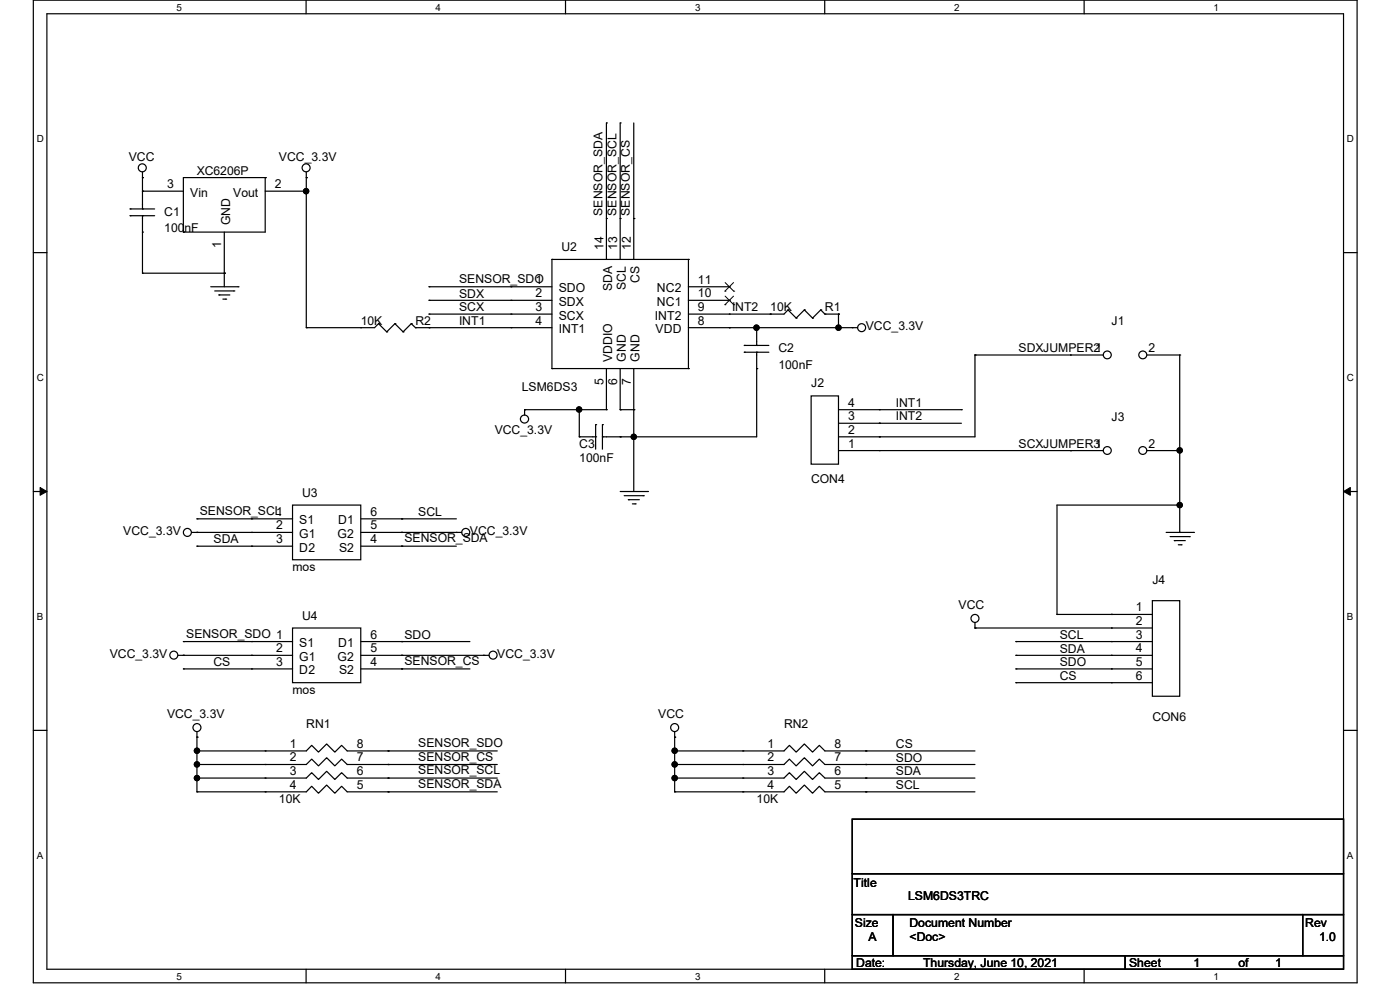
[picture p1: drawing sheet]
<svg xmlns="http://www.w3.org/2000/svg" width="297mm" height="210mm" viewBox="0 0 297 210" stroke-linecap="round" stroke-linejoin="round" font-family="sans-serif">
<path d="M7.1 0h280.8v208.5h-280.8zM9.9 2.9h275.1v202.7h-275.1z" fill="none" stroke="#000" stroke-width=".25"/>
<g fill="#fff">
<path d="M37.4 .3h1.2v2.4h-1.2z"/>
<path d="M37.4 205.9h1.2v2.3h-1.2z"/>
</g>
<path d="M64.9 0v2.9M64.9 205.6v2.9" fill="none" stroke="#000" stroke-width=".25"/>
<g fill="#fff">
<path d="M92.4 .3h1.2v2.4h-1.2z"/>
<path d="M92.4 205.9h1.2v2.3h-1.2z"/>
</g>
<path d="M120 0v2.9M120 205.6v2.9" fill="none" stroke="#000" stroke-width=".25"/>
<g fill="#fff">
<path d="M147.4 .3h1.2v2.4h-1.2z"/>
<path d="M147.4 205.9h1.2v2.3h-1.2z"/>
</g>
<path d="M175 0v2.9M175 205.6v2.9" fill="none" stroke="#000" stroke-width=".25"/>
<g fill="#fff">
<path d="M202.4 .3h1.2v2.4h-1.2z"/>
<path d="M202.4 205.9h1.2v2.3h-1.2z"/>
</g>
<path d="M230 0v2.9M230 205.6v2.9" fill="none" stroke="#000" stroke-width=".25"/>
<g fill="#fff">
<path d="M257.5 .3h1.1v2.4h-1.1z"/>
<path d="M257.5 205.9h1.1v2.3h-1.1z"/>
<path d="M7.8 28.2h1.5v2.4h-1.5z"/>
<path d="M285.7 28.2h1.5v2.4h-1.5z"/>
<path d="M7.8 78.9h1.5v2.3h-1.5z"/>
<path d="M285.7 78.9h1.5v2.3h-1.5z"/>
</g>
<path d="M7.1 53.6h2.8M285 53.6h2.9" fill="none" stroke="#000" stroke-width=".25"/>
<g fill="#fff">
<path d="M7.8 129.6h1.3v2.3h-1.3z"/>
<path d="M285.7 129.6h1.4v2.3h-1.4z"/>
</g>
<path d="M7.1 104.3h2.8M285 104.3h2.9" fill="none" stroke="#000" stroke-width=".25"/>
<path d="M8.5 103.4l1.4 .9-1.4 .8zM285 104.3l1.5-.9v1.7z" fill="#000" stroke="#000" stroke-width=".21"/>
<g fill="#fff">
<path d="M7.8 180.3h1.3v2.3h-1.3z"/>
<path d="M285.7 180.3h1.4v2.3h-1.4z"/>
</g>
<g fill="none" stroke="#000" stroke-width=".25">
<path d="M30.2 37.7h.1M30.2 36.5v1.2M56.3 37.7h.1M56.3 37.7h-17.4v11.5M56.3 37.7v11.5h-17.4M65 37.7h.1M65 36.5v1.2M30.2 40.6h.1M30.2 40.6h8.7M38.9 49.2h.1M47.6 58h.1M47.6 49.2v8.8"/>
<path d="M56.3 40.6h8.7M65 40.6h.1M44.7 60.8h5.8M45.6 61.7h4M46.4 62.6h.1M46.4 62.6h2.4M47.3 63.5h.6M47.9 63.5h.1M49.6 61.7h.1M50.5 60.8h.1M76.5 69.5h.1M80.3 68.7h.1"/>
<path d="M80.3 68.7l-.8 .8h-3M80.3 68.7l1.7 1.7M82 70.4h.1M83.8 68.7h.1M83.8 68.7l-1.8 1.7M83.8 68.7l1.7 1.7M85.5 70.4h.1M87.2 68.7h.1M87.2 68.7l-1.7 1.7M87.2 68.7l.9 .8M88.1 69.5h.1M88.1 69.5h2.9"/>
<path d="M91 69.5h.1M157.9 73.3h.1M157.9 74.7h.1M157.9 73.3h5.2M157.9 74.7h5.2M160.5 74.7h.1M160.5 73.3h.1M160.5 78.2h.1M160.5 69.5h.1M160.5 69.5v3.8M160.5 74.7v3.5M163.4 66.6h.1"/>
<path d="M167.2 65.7h.1M167.2 65.7l-.9 .9h-2.9M167.2 65.7l1.7 1.8M168.9 67.5h.1M170.6 65.7h.1M170.6 65.7l-1.7 1.8M170.6 65.7l1.8 1.8M172.4 67.5h.1M174.1 65.7h.1M174.1 65.7l-1.7 1.8M174.1 65.7l.9 .9M175 66.6h.1"/>
<path d="M175 66.6h2.9M177.9 66.6h.1M180.8 69.5h.1M180.8 69.5h1.1M111.3 86.9h.1M111.3 86.9v1.2M172.1 84h5.8v14.5h-5.8zM177.9 95.6h8.7M177.9 92.7h8.7M177.9 89.8h8.7M177.9 86.9h8.7M186.6 95.6h.1"/>
<path d="M186.6 92.7h.1M186.6 89.8h.1M186.6 86.9h.1M40.6 112.9h1.2M41.8 112.9h.1M53.4 110.1h.1M53.4 112.9h.1M53.4 115.9h.1M53.4 112.9h8.7M53.4 110.1h8.7M53.4 115.9h8.7M62.1 107.1h14.4v11.6h-14.4z"/>
<path d="M76.5 112.9h8.7M76.5 110.1h8.7M76.5 115.9h8.7M85.2 115.9h.1M85.2 112.9h.1M85.2 110.1h.1M96.8 112.9h.1M96.8 112.9h1.2M131.6 104.3h5.8M132.4 105.2h4.1M133.3 106h.1M133.3 106h2.3"/>
<path d="M134.2 106.9h.5M134.7 106.9h.1M136.5 105.2h.1M137.4 104.3h.1M247.4 112.9h5.8M248.2 113.8h4.1M249.1 114.7h.1M249.1 114.7h2.4M250 115.6h.6M250.6 115.6h.1M252.3 113.8h.1M253.2 112.9h.1"/>
<path d="M37.8 139h1.1M38.9 139h.1M53.4 136.1h.1M53.4 139h.1M53.4 139h8.7M53.4 136.1h8.7M62.1 133.2h14.4v11.6h-14.4zM76.5 139h8.7M76.5 136.1h8.7M85.2 139h.1M85.2 136.1h.1M102.6 139h.1"/>
<path d="M102.6 139h1.2M206.8 133.2h.1M206.8 132.1v1.1M235.8 130.3h.1M235.8 133.2h.1M235.8 136.1h.1M235.8 139h.1M235.8 139h8.7M235.8 130.3h8.7M235.8 133.2h8.7M235.8 136.1h8.7M244.5 127.4h5.8v20.3h-5.8z"/>
<path d="M7.1 154.9h2.8M41.8 156.4h.1M41.8 155.2v1.2M53.4 141.9h.1M53.4 141.9h8.7M76.5 141.9h8.7M85.2 141.9h.1M143.1 156.4h.1M143.1 155.2v1.2M235.8 141.9h.1M235.8 144.8h.1M235.8 141.9h8.7"/>
<path d="M235.8 144.8h8.7M285 154.9h2.9M180.8 173.8h104.2v11.5h-104.2zM180.8 185.3h104.2v8.7h-104.2zM180.8 194h8.7v8.7h-8.7zM189.5 194h86.9v8.7h-86.9zM276.4 194h8.6v8.7h-8.6zM180.8 202.7h57.9v2.9h-57.9zM238.7 202.7h46.3v2.9h-46.3z"/>
<circle cx="30.2" cy="35.6" r=".85"/>
<circle cx="64.9" cy="35.6" r=".85"/>
<circle cx="182.8" cy="69.5" r=".85"/>
<circle cx="111.3" cy="88.9" r=".86"/>
<circle cx="39.8" cy="112.9" r=".85"/>
<circle cx="98.8" cy="112.9" r=".85"/>
<circle cx="36.9" cy="139" r=".85"/>
<circle cx="104.6" cy="139" r=".85"/>
<circle cx="206.8" cy="131.2" r=".85"/>
<circle cx="41.8" cy="154.3" r=".85"/>
<circle cx="143.1" cy="154.3" r=".85"/>
</g>
<circle cx="234.9" cy="95.6" r=".84" fill="#fff" stroke="#000" stroke-width=".25"/>
<path d="M227.1 95.6h.1M227.1 95.6h7" fill="none" stroke="#000" stroke-width=".25"/>
<circle cx="242.5" cy="95.6" r=".84" fill="#fff" stroke="#000" stroke-width=".25"/>
<g fill="none" stroke="#000" stroke-width=".25">
<path d="M122.9 92.7h.1M122.9 92.7h3.5M126.4 92.7h.1M126.4 90.1h.1M126.4 90.1v5.2M127.8 90.1h.1M127.8 92.7h.1M127.8 92.7h3.8M127.8 90.1v5.2M131.6 92.7h.1M243.3 95.6h7M250.3 95.6h.1"/>
<path d="M157.6 159.3h8.7l1.2-1.2 1.4 1.5 1.7-1.8 1.8 1.8 1.4-1.5 1.2 1.2h8.7M157.6 159.3h.1M183.7 159.3h.1M157.6 162.2h8.7l1.2-1.2 1.4 1.5 1.7-1.8 1.8 1.8 1.4-1.5 1.2 1.2h8.7M157.6 165.1h8.7l1.2-1.2 1.4 1.5 1.7-1.8 1.8 1.8 1.4-1.5 1.2 1.2h8.7M157.6 168h8.7l1.2-1.2 1.4 1.5 1.7-1.8 1.8 1.8 1.4-1.5 1.2 1.2h8.7M157.6 162.2h.1M157.6 165.1h.1M157.6 168h.1M183.7 162.2h.1M183.7 165.1h.1M183.7 168h.1"/>
</g>
<circle cx="234.9" cy="75.3" r=".84" fill="#fff" stroke="#000" stroke-width=".25"/>
<path d="M227.1 75.3h.1M227.1 75.3h7" fill="none" stroke="#000" stroke-width=".25"/>
<circle cx="242.5" cy="75.3" r=".84" fill="#fff" stroke="#000" stroke-width=".25"/>
<g fill="none" stroke="#000" stroke-width=".25">
<path d="M30.2 37.7h.1M30.2 37.7v6.6M65 37.7h.1M65 37.7v31.8M128.7 26.1h.1M128.7 26.1v28.9M131.6 26.1h.1M131.6 26.1v28.9M134.5 26.1v28.9M27.6 44.3h.1M27.6 45.8h.1M27.6 44.3h5.2"/>
<path d="M27.6 45.8h5.2M30.2 45.8h.1M30.2 44.3h.1M30.2 49.2h.1M30.2 40.6h.1M30.2 58h.1M30.2 45.8v12.2M30.2 58h17.4M47.6 58h.1M47.6 58v2.8M65 40.6h.1M117.1 55h.1"/>
<path d="M117.1 55v23.2M117.1 55h28.9M128.7 46.4h.1M131.6 46.4h.1M134.5 46.4h.1M146 55h.1M146 55v23.2M65 69.5h.1M65 69.5h11.5M91 69.5h.1M91 60.8h.1M91 63.7h.1"/>
<path d="M91 66.6h.1M91 60.8h26.1M91 63.7h26.1M91 66.6h26.1M91 69.5h26.1M108.4 60.8h.1M108.4 63.7h.1M108.4 66.6h.1M108.4 69.5h.1M117.1 78.2h.1M117.1 78.2h28.9M128.7 78.2v8.7"/>
<path d="M131.6 78.2v8.7M134.5 78.2v26.1M146 78.2h.1M146 60.8h8.7M146 63.7h8.7M146 66.6h17.4M146 69.5h34.8M154.7 69.5h.1M154.7 66.6h.1M154.7 63.7h.1M154.7 60.8h.1M160.5 78.2h.1"/>
<path d="M160.5 69.5h.1M160.5 78.2v14.5h-28.9M163.4 66.6h.1M177.9 69.5h.1M177.9 66.6h.1M177.9 66.6v2.9M206.8 75.3h.1M206.8 75.3h20.3M206.8 75.3v17.4h-20.2M243.3 75.3h7M250.3 75.3h.1M250.3 75.3v37.6"/>
<path d="M111.3 86.9h.1M111.3 86.9h17.4M122.9 86.9h.1M122.9 86.9v5.8M128.7 86.9h.1M131.6 86.9h.1M131.6 92.7h.1M131.6 86.9h2.9M134.5 86.9h.1M134.5 92.7h.1M186.6 92.7h.1M186.6 89.8h.1"/>
<path d="M186.6 86.9h17.4M186.6 95.6h40.5M186.6 89.8h17.4M204 86.9h.1M227.1 95.6h.1M250.3 95.6h.1M41.8 110.1h.1M41.8 112.9h.1M41.8 115.9h.1M41.8 110.1h11.6M41.8 112.9h11.6M41.8 115.9h11.6"/>
<path d="M85.2 110.1h.1M85.2 112.9h.1M85.2 115.9h.1M85.2 110.1h11.6M85.2 112.9h11.6M85.2 115.9h11.6M250.3 107.1h.1M250.3 112.9h.1M250.3 107.1h-26.1v23.2M38.9 136.1h.1M38.9 139h.1M38.9 136.1h14.5"/>
<path d="M38.9 139h14.5M85.2 136.1h.1M85.2 139h.1M85.2 136.1h14.5M85.2 139h17.4M206.8 133.2h.1M206.8 133.2h29M215.5 136.1h.1M215.5 139h.1M215.5 136.1h20.3M215.5 139h20.3M224.2 130.3h.1"/>
<path d="M224.2 130.3h11.6M235.8 130.3h.1M38.9 141.9h.1M38.9 141.9h14.5M41.8 159.3h23.2l1.1-1.2 1.5 1.5 1.7-1.8 1.7 1.8 1.5-1.5 1.2 1.2h31.8M41.8 156.4h.1M41.8 159.3h.1M41.8 156.4v11.6M56.3 159.3h.1M82.3 159.3h.1M85.2 141.9h.1M85.2 141.9h14.5"/>
<path d="M143.1 156.4h.1M143.1 159.3h.1M143.1 159.3h14.5M143.1 156.4v11.6M183.7 159.3h.1M183.7 159.3h23.1M215.5 141.9h.1M215.5 144.8h.1M215.5 141.9h20.3M215.5 144.8h20.3M41.8 162.2h23.2l1.1-1.2 1.5 1.5 1.7-1.8 1.7 1.8 1.5-1.5 1.2 1.2h31.8M41.8 165.1h23.2l1.1-1.2 1.5 1.5 1.7-1.8 1.7 1.8 1.5-1.5 1.2 1.2h31.8"/>
<path d="M41.8 168h23.2l1.1-1.2 1.5 1.5 1.7-1.8 1.7 1.8 1.5-1.5 1.2 1.2h31.8M41.8 162.2h.1M41.8 165.1h.1M41.8 168h.1M56.3 162.2h.1M56.3 165.1h.1M56.3 168h.1M82.3 162.2h.1M82.3 165.1h.1M82.3 168h.1M143.1 162.2h.1M143.1 165.1h.1"/>
<path d="M143.1 168h.1M143.1 162.2h14.5M143.1 165.1h14.5M143.1 168h14.5M183.7 162.2h.1M183.7 165.1h.1M183.7 168h.1M183.7 162.2h23.1M183.7 165.1h23.1M183.7 168h23.1"/>
</g>
<path d="M153.8 59.9l1.9 1.9M155.6 59.9l-1.8 1.9M153.8 64.6h.1M153.8 61.8h.1M153.8 62.8l1.9 1.8M155.6 62.8l-1.8 1.8M155.7 64.6h.1M155.7 61.8h.1" fill="none" stroke="#000" stroke-width=".21"/>
<g fill="#000" stroke="#000" stroke-width=".25">
<circle cx="64.9" cy="40.6" r=".55"/>
<circle cx="160.5" cy="69.5" r=".55"/>
<circle cx="177.9" cy="69.5" r=".55"/>
<circle cx="122.9" cy="86.9" r=".55"/>
<circle cx="134.5" cy="92.7" r=".55"/>
<circle cx="250.3" cy="95.5" r=".55"/>
<circle cx="250.3" cy="107.1" r=".55"/>
<circle cx="41.8" cy="159.3" r=".55"/>
<circle cx="143.1" cy="159.3" r=".55"/>
<circle cx="41.8" cy="162.2" r=".55"/>
<circle cx="41.8" cy="165.1" r=".55"/>
<circle cx="143.1" cy="165.1" r=".55"/>
<circle cx="143.1" cy="162.2" r=".55"/>
</g>
<g font-size="2.6">
<text x="27.3" y="34.2">VCC</text>
<text x="59.2" y="34.2">VCC_3.3V</text>
<text x="35.4" y="39.9">3</text>
<text x="40.3" y="41.7">Vin</text>
<text x="41.8" y="37.1">XC6206P</text>
<text x="49.5" y="41.7">Vout</text>
<text x="58.3" y="39.9">2</text>
<text x="34.8" y="45.8">C1</text>
<text x="48.8" y="47.8" transform="rotate(-90 48.8 47.8)">GND</text>
<text x="127.8" y="45.8" transform="rotate(-90 127.8 45.8)">SENSOR_SDA</text>
<text x="130.8" y="45.8" transform="rotate(-90 130.8 45.8)">SENSOR_SCL</text>
<text x="133.6" y="45.8" transform="rotate(-90 133.6 45.8)">SENSOR_CS</text>
<text x="34.8" y="49.3">100nF</text>
<text x="46.9" y="52.7" transform="rotate(-90 46.9 52.7)">1</text>
<text x="119.1" y="53.3">U2</text>
<text x="128" y="53" transform="rotate(-90 128 53)">14</text>
<text x="130.9" y="53" transform="rotate(-90 130.9 53)">13</text>
<text x="133.8" y="53" transform="rotate(-90 133.8 53)">12</text>
<text x="97.4" y="60">SENSOR_SDO</text>
<text x="97.4" y="63.1">SDX</text>
<text x="113.6" y="60.2">1</text>
<text x="113.6" y="63.1">2</text>
<text x="113.6" y="66">3</text>
<text x="118.5" y="62">SDO</text>
<text x="118.5" y="64.9">SDX</text>
<text x="129.9" y="61.8" transform="rotate(-90 129.9 61.8)">SDA</text>
<text x="132.8" y="61.5" transform="rotate(-90 132.8 61.5)">SCL</text>
<text x="135.7" y="60.1" transform="rotate(-90 135.7 60.1)">CS</text>
<text x="139.4" y="64.9">NC1</text>
<text x="139.4" y="62">NC2</text>
<text x="148.1" y="66">9</text>
<text x="148.1" y="63.1">10</text>
<text x="148.1" y="60.2">11</text>
<text x="76.5" y="69">10K</text>
<text x="88.1" y="69">R2</text>
<text x="97.4" y="68.9">INT1</text>
<text x="97.4" y="66">SCX</text>
<text x="113.6" y="68.9">4</text>
<text x="118.5" y="67.8">SCX</text>
<text x="118.5" y="70.7">INT1</text>
<text x="138.9" y="67.8">INT2</text>
<text x="139.1" y="70.7">VDD</text>
<text x="148.1" y="68.9">8</text>
<text x="155.3" y="66">INT2</text>
<text x="163.4" y="66">10K</text>
<text x="175" y="66">R1</text>
<text x="183.7" y="70.1">VCC_3.3V</text>
<text x="235.8" y="69">J1</text>
<text x="129.9" y="76.7" transform="rotate(-90 129.9 76.7)">VDDIO</text>
<text x="132.8" y="76.7" transform="rotate(-90 132.8 76.7)">GND</text>
<text x="135.7" y="76.7" transform="rotate(-90 135.7 76.7)">GND</text>
<text x="165.1" y="74.8">C2</text>
<text x="216.1" y="74.7">SDXJUMPER21</text>
<text x="243.6" y="74.7">2</text>
<text x="110.7" y="82.8">LSM6DS3</text>
<text x="128" y="81.7" transform="rotate(-90 128 81.7)">5</text>
<text x="130.9" y="81.7" transform="rotate(-90 130.9 81.7)">6</text>
<text x="133.8" y="81.7" transform="rotate(-90 133.8 81.7)">7</text>
<text x="165.1" y="78.2">100nF</text>
<text x="172.1" y="82">J2</text>
<text x="179.9" y="89.2">3</text>
<text x="179.9" y="86.3">4</text>
<text x="190.1" y="89.2">INT2</text>
<text x="190.1" y="86.3">INT1</text>
<text x="235.8" y="89.2">J3</text>
<text x="104.9" y="92.1">VCC_3.3V</text>
<text x="122.9" y="95">C3</text>
<text x="179.9" y="95">1</text>
<text x="179.9" y="92">2</text>
<text x="216.1" y="95">SCXJUMPER31</text>
<text x="243.6" y="95">2</text>
<text x="122.9" y="97.9">100nF</text>
<text x="64.1" y="105.5">U3</text>
<text x="172.1" y="102.5">CON4</text>
<text x="26.2" y="113.5">VCC_3.3V</text>
<text x="42.4" y="109.3">SENSOR_SCL1</text>
<text x="58.6" y="112.3">2</text>
<text x="63.5" y="111.3">S1</text>
<text x="71.8" y="111.3">D1</text>
<text x="78.6" y="112.3">5</text>
<text x="78.6" y="109.4">6</text>
<text x="88.7" y="109.5">SCL</text>
<text x="99.7" y="113.5">VCC_3.3V</text>
<text x="45.3" y="115.3">SDA</text>
<text x="58.6" y="115.2">3</text>
<text x="63.5" y="114.1">G1</text>
<text x="63.5" y="117">D2</text>
<text x="71.6" y="114.1">G2</text>
<text x="71.9" y="117">S2</text>
<text x="78.6" y="115.2">4</text>
<text x="85.8" y="115.1">SENSOR_SDA</text>
<text x="62.1" y="121.1">mos</text>
<text x="244.5" y="124">J4</text>
<text x="64.1" y="131.5">U4</text>
<text x="203.4" y="129.2">VCC</text>
<text x="241" y="129.7">1</text>
<text x="39.5" y="135.3">SENSOR_SDO 1</text>
<text x="63.5" y="137.3">S1</text>
<text x="71.8" y="137.3">D1</text>
<text x="78.6" y="135.5">6</text>
<text x="85.8" y="135.5">SDO</text>
<text x="224.8" y="135.5">SCL</text>
<text x="241" y="132.6">2</text>
<text x="241" y="135.5">3</text>
<text x="23.3" y="139.6">VCC_3.3V</text>
<text x="45.3" y="141.3">CS</text>
<text x="58.6" y="138.4">2</text>
<text x="58.6" y="141.3">3</text>
<text x="63.5" y="140.2">G1</text>
<text x="63.5" y="143.1">D2</text>
<text x="71.6" y="140.2">G2</text>
<text x="71.9" y="143.1">S2</text>
<text x="78.6" y="141.3">4</text>
<text x="78.6" y="138.4">5</text>
<text x="85.8" y="141.1">SENSOR_CS</text>
<text x="105.5" y="139.6">VCC_3.3V</text>
<text x="224.8" y="138.4">SDA</text>
<text x="224.8" y="141.3">SDO</text>
<text x="241" y="138.4">4</text>
<text x="241" y="141.3">5</text>
<text x="62.1" y="147.1">mos</text>
<text x="224.8" y="144.2">CS</text>
<text x="241" y="144.2">6</text>
<text x="35.4" y="152.4">VCC_3.3V</text>
<text x="65" y="154.4">RN1</text>
<text x="139.7" y="152.4">VCC</text>
<text x="166.3" y="154.4">RN2</text>
<text x="244.5" y="152.9">CON6</text>
<text x="61.5" y="158.7">1</text>
<text x="61.5" y="161.5">2</text>
<text x="75.7" y="158.7">8</text>
<text x="75.7" y="161.5">7</text>
<text x="88.7" y="158.5">SENSOR_SDO</text>
<text x="88.7" y="161.4">SENSOR_CS</text>
<text x="162.9" y="158.7">1</text>
<text x="162.9" y="161.5">2</text>
<text x="177" y="158.7">8</text>
<text x="177" y="161.5">7</text>
<text x="190.1" y="158.7">CS</text>
<text x="190.1" y="161.6">SDO</text>
<text x="61.5" y="164.4">3</text>
<text x="61.5" y="167.3">4</text>
<text x="75.7" y="164.4">6</text>
<text x="75.7" y="167.3">5</text>
<text x="88.7" y="164.3">SENSOR_SCL</text>
<text x="88.7" y="167.2">SENSOR_SDA</text>
<text x="162.9" y="164.4">3</text>
<text x="162.9" y="167.3">4</text>
<text x="177" y="164.4">6</text>
<text x="177" y="167.3">5</text>
<text x="190.1" y="164.5">SDA</text>
<text x="190.1" y="167.4">SCL</text>
<text x="59.2" y="170.3">10K</text>
<text x="160.5" y="170.3">10K</text>
<text x="181.1" y="188.3">Title</text>
<text x="192.7" y="190.8">LSM6DS3TRC</text>
<text x="181.4" y="196.6">Size</text>
<text x="193" y="196.6">Document Number</text>
<text x="276.9" y="196.6">Rev</text>
<text x="184.3" y="199.6">A</text>
<text x="193" y="199.6">&lt;Doc&gt;</text>
<text x="279.8" y="199.6">1.0</text>
<text x="181.7" y="205.1">Date:</text>
<text x="195.8" y="205.1">Thursday, June 10, 2021</text>
<text x="239.6" y="205.1">Sheet</text>
<text x="253.2" y="205.1">1</text>
<text x="262.7" y="205.1">of</text>
<text x="270.5" y="205.1">1</text>
</g>
<g font-size="2.1">
<text x="37.4" y="2.2">5</text>
<text x="92.4" y="2.2">4</text>
<text x="147.4" y="2.2">3</text>
<text x="202.4" y="2.2">2</text>
<text x="257.5" y="2.2">1</text>
<text x="7.8" y="30.1">D</text>
<text x="285.8" y="30.1">D</text>
<text x="7.8" y="80.8">C</text>
<text x="285.8" y="80.8">C</text>
<text x="7.8" y="131.5">B</text>
<text x="285.8" y="131.5">B</text>
<text x="7.8" y="182.2">A</text>
<text x="285.8" y="182.2">A</text>
<text x="37.4" y="207.8">5</text>
<text x="92.4" y="207.8">4</text>
<text x="147.4" y="207.8">3</text>
<text x="202.4" y="207.8">2</text>
<text x="257.5" y="207.8">1</text>
</g>
</svg>
